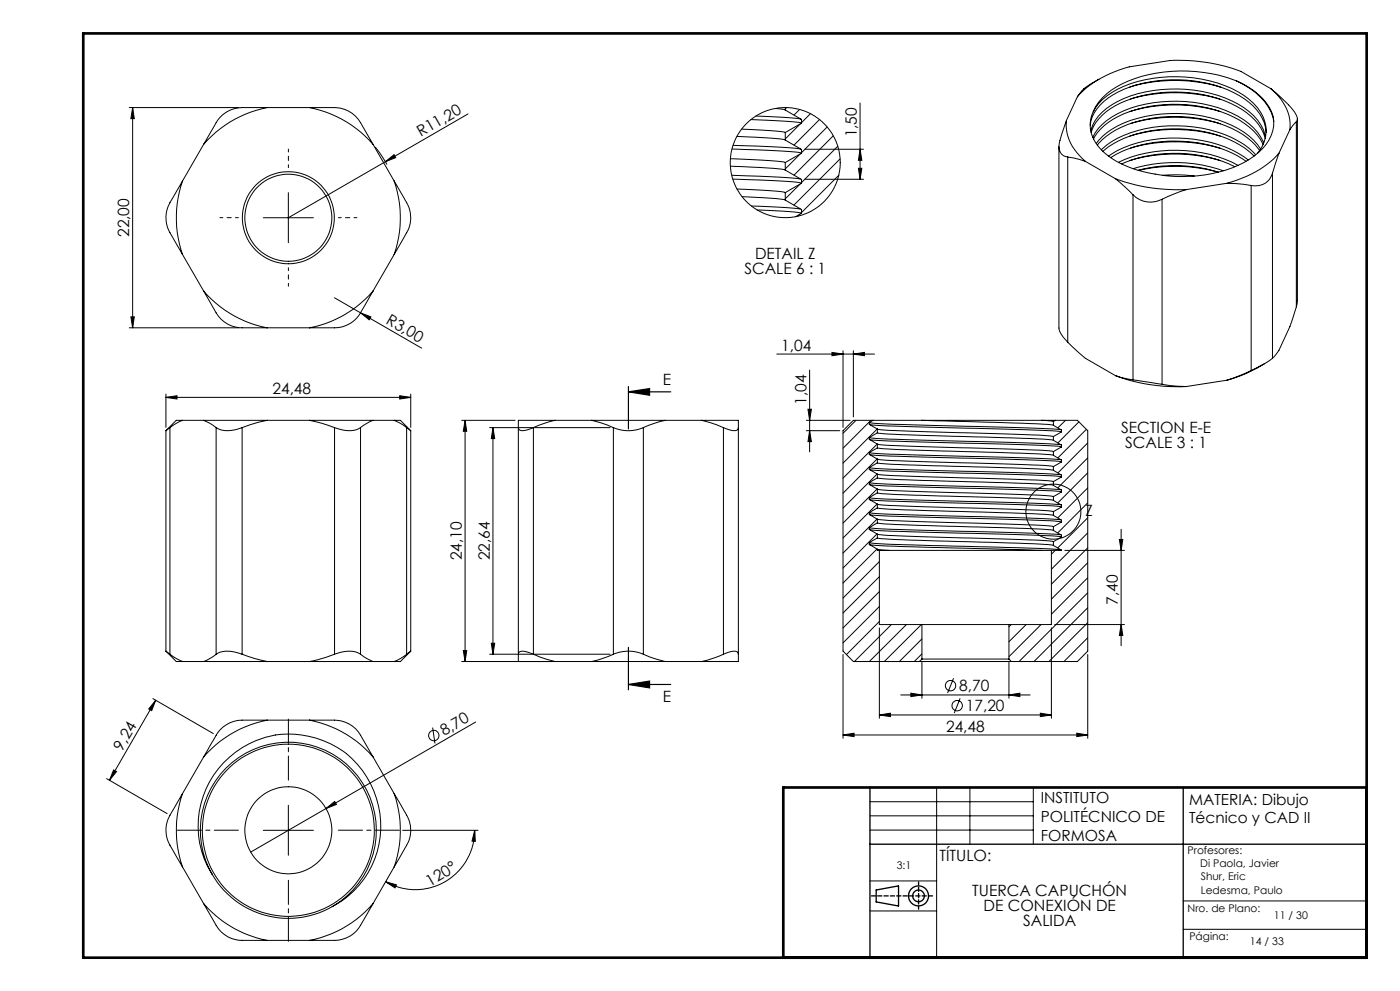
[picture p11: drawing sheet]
<svg xmlns="http://www.w3.org/2000/svg" width="420mm" height="297mm" viewBox="0 0 420 297" stroke-linecap="round" stroke-linejoin="round" font-family="sans-serif">
<g fill="none" stroke="#000" stroke-width=".3">
<path d="M38.8 32.2h32.8M39.8 32.2l.5 3.4h-1zM39.8 32.2v66M80.2 32.2a33.8 33.8 0 0 0-19.1 11M80.2 32.2h-5.7a9.8 9.8 0 0 0-10.6 6.2l-2.8 4.8M80.2 32.2h12.7M92.9 32.2a33.8 33.8 0 0 1 19 11M92.9 32.2h5a10.2 10.2 0 0 1 11.4 6.5l2.6 4.5M140.4 34.1l-24.8 14.4M222.5 38.7a69.9 69.9 0 0 1 13.1 1M225.2 35.8l11.9 .6 3.4 .5M226.8 34.8l10.3 .5 3.1 .4"/>
<path d="M232.6 32.5l3 .5M235.6 33l4.9 2.8v1.1M235.6 32.2v.8M235.6 39.7v2.3M236 32.2l-.4 .5M239.9 32.8l-1.7 1.7M240.1 37.1l-4.5 4.5M240.5 36.9l-4.9 2.8M243.1 34.1l-2.6 2.7M245.9 35.8l-7.7 7.7M248.1 38.1l-7.6 7.7M258 30.9v22.8"/>
<path d="M319.9 36.1a13.9 13.9 0 0 0 5.7 12.3M319.9 36.1l-1.3 4a7.2 7.2 0 0 0-.5 5.6 2.73 2.73 0 0 0 2.2 1.4M323.2 29l-3.3 7.1M327.1 37.5a11.4 11.4 0 0 1 5.3-8.1 37.9 37.9 0 0 1 25.7-5.2 31.5 31.5 0 0 1 17.9 7.6 12.2 12.2 0 0 1 3.8 7.9M327.3 39.2a13.7 13.7 0 0 1 8-8.8 41.6 41.6 0 0 1 36.1 .8 15 15 0 0 1 8.3 9.9M327.4 39.7a14.7 14.7 0 0 1 8.9-8.9 42.1 42.1 0 0 1 34.7 1.1 16 16 0 0 1 8.6 9.5M328 33.5a18.9 18.9 0 0 1 11.2-8.4 42.2 42.2 0 0 1 32.2 2.4 14.9 14.9 0 0 1 8.4 10.6 10.5 10.5 0 0 1-2.5 7.8M329.7 23.7l-3.2 1.9a9 9 0 0 0-3.3 3.4M338.9 26.1a47.4 47.4 0 0 1 27.3 0M338.9 33.4a47.3 47.3 0 0 1 27.2 0M339.2 37a47.4 47.4 0 0 1 26.9 .1M339.2 29.7a47.6 47.6 0 0 1 26.9 .1"/>
<path d="M370.9 24.2a18.6 18.6 0 0 1 10.9 10.4 10.8 10.8 0 0 1-4.1 10.9 33.1 33.1 0 0 1-20.8 7.3 41.3 41.3 0 0 1-23.2-5.2 12.5 12.5 0 0 1-6.6-10.6l.2-1.8 .7-1.7M370.9 24.2a44.2 44.2 0 0 0-35.9 1.8 15.8 15.8 0 0 0-7 7.5M370.9 24.2a18.8 18.8 0 0 1 11 11l.2 1.2M381.3 26.6l-9-5.2a53 53 0 0 0-21.3-3.3l-12.2 1.9a31.9 31.9 0 0 0-15.6 9M381.3 26.6a14.2 14.2 0 0 1 5.7 12.3M381.3 26.6l5.3 4.8 1.8 2.2a2.54 2.54 0 0 1 .5 2.9M387 38.9l-3.3 7M388.9 36.5l-1.9 2.4M388.9 36.5v55.4M389.2 35.7v54.3M54.8 54.3a33.7 33.7 0 0 0 0 22M54.8 54.3l-3.8 6.4a9 9 0 0 0 0 9.1l3.8 6.5"/>
<path d="M61.1 43.2l-6.3 11.1M86.5 57.7v15M111.9 43.2l6.4 11.1M112.5 44l3.6 5.3M115.6 48.5l2.6-2.1 .5 .8zM115.6 48.5l-29.1 16.8M118.3 54.3a33.7 33.7 0 0 1 0 22M118.3 54.3l2.8 4.8a9.5 9.5 0 0 1 .9 10.6l-3.7 6.6M219.1 49.8l3.7 .1a70.8 70.8 0 0 1 12.8 1.1M219.1 47.6l4.1 .1a63.1 63.1 0 0 1 12.4 1M219.5 52.5l.8 .1a201.1 201.1 0 0 1 19.7 1.1M219.6 44.7l3.7 .1a109.5 109.5 0 0 1 17.2 1.1"/>
<path d="M219.9 53.7h.4a157.2 157.2 0 0 1 20.2 1.2M219.9 43.6l3.4 .1a137.6 137.6 0 0 1 16.9 1M221.1 40.9l3.1 .1a57.8 57.8 0 0 1 11.4 1M221.1 56.7a83.1 83.1 0 0 1 14.5 1M222.6 58.9l1.8 .1a53.9 53.9 0 0 1 11.2 1M235.6 60l4.9 2.8v1.1M235.6 51l4.9 2.8v1.1M235.6 42l4.9 2.8v1.1M235.6 48.7v2.3M235.6 57.7v2.3M240 55.2l-4.4 4.4M240 46.2l-4.4 4.4"/>
<path d="M240.5 54.9l-4.9 2.8M240.5 45.9l-4.9 2.8M241.4 44.7h17.6M241.4 53.7h17.6M250 40.7l-11.8 11.8M251.3 43.8l-10.8 10.9M251.6 52.5l-11.1 11.2M252 47.6l-13.8 13.9M257.5 50.4h1.1l-.6 3.3zM258 44.7l.6 3.3h-1.1zM317.7 44v54.3a7.1 7.1 0 0 0 2.6 4.2M320.3 47.1l5.3 1.3"/>
<path d="M320.3 47.1v55.4M325.6 48.4l9 5.1M327.8 41.1a16.7 16.7 0 0 1 9.3-7.9 41.3 41.3 0 0 1 36 2.7 14.9 14.9 0 0 1 6 6.9M328 41.6a19.7 19.7 0 0 1 13-8.8 42.2 42.2 0 0 1 30.9 3.2 16.9 16.9 0 0 1 7 7.3M328.9 43a21.8 21.8 0 0 1 12.4-7.5 41 41 0 0 1 31.8 4.1 16.7 16.7 0 0 1 5.1 5.1M329.2 43.5a24.1 24.1 0 0 1 14.8-7.8 41.1 41.1 0 0 1 28.7 4.5 18.2 18.2 0 0 1 5.2 4.9M330.4 44.9a29.4 29.4 0 0 1 18-7.1 38.1 38.1 0 0 1 26.3 6.6l2 2M330.9 45.4a31.9 31.9 0 0 1 20.8-6.8 36 36 0 0 1 23.2 6.9l1.3 1.3M332.6 46.8a36.1 36.1 0 0 1 23.2-5.3 35.1 35.1 0 0 1 18.7 6.4M333.2 47.2a39 39 0 0 1 28.5-4 31.8 31.8 0 0 1 12.1 5.1M334.6 53.5a53 53 0 0 0 21.2 3.3M334.6 53.5l5.3 4.9"/>
<path d="M335.6 48.6a41.8 41.8 0 0 1 35.8 1M336.5 49.1a41.9 41.9 0 0 1 34 .8M339 40.8a46.9 46.9 0 0 1 27 0M339 48.1a47.6 47.6 0 0 1 27 0M339.2 44.4a47.7 47.7 0 0 1 26.9 .1M339.9 58.4a7.4 7.4 0 0 0 8.7 1.3M339.9 58.4v55.4M340 50.5a43.5 43.5 0 0 1 27 .7M341.5 51a43.5 43.5 0 0 1 23.9 .6 47.9 47.9 0 0 0-23.8-.5M348.6 59.7v55.5M348.8 52.5a43.2 43.2 0 0 1 9.5 .3M355.8 56.8l-7.2 2.9"/>
<path d="M368.1 54.9l2.8 .1 4.5 .6M368.1 54.9l-12.3 1.9M375.4 55.6v55.5M381.7 51.9a5.3 5.3 0 0 1-6.3 3.7M381.7 51.9v55.5M383.7 45.9a30.6 30.6 0 0 1-15.6 9M383.7 45.9l-2 6M54.8 76.3l6.3 10.9M79 65.3h15M118.3 76.3l-6.4 10.9M225.4 61.7l8.8 .4 5.8 .5M227.2 62.9a80.7 80.7 0 0 1 13.3 1"/>
<path d="M239.9 64.2l-.5 .6M240.5 63.9l-1.8 1M38.8 98.2h32.8M39.3 95h1l-.5 3.2zM61.1 87.2a33.7 33.7 0 0 0 19.1 11M61.1 87.2l1.4 2.5a19 19 0 0 0 4.8 6.8 10.9 10.9 0 0 0 7.8 1.7h5.1M80.2 98.2h12.7M100.4 89.2l26.1 15.1M108.2 93.8a9.4 9.4 0 0 1-9.7 4.4h-5.6M108.2 93.8l3.1 1.2-.5 .8zM111.9 87.2a33.7 33.7 0 0 1-19 11M111.9 87.2l-3.7 6.6"/>
<path d="M388.9 91.9l-1.9 6-3.3 7.1-2 2.4M389.2 90l-.3 1.9M49.8 119.1l3.3-.5v1zM49.8 118.1v10M49.8 119.1h73.4M119.9 118.6l3.3 .5-3.3 .5zM123.2 118.1v10M233 106.1h29.4M242.9 110.9v24.5M249.6 105.6l3.3 .5-3.3 .5zM252.9 105.1v23M256 106.1l3.3-.5v1z"/>
<path d="M256 105.1v19.9M320.3 102.5l5.3 4.9 9 5.2M334.6 112.6l1.8 .6 3.5 .6M334.6 112.6a53 53 0 0 0 21.2 3.2M339.9 113.8l8.7 1.4M348.6 115.2l4.5 .5 2.7 .1M368.1 113.9l-12.3 1.9M375.4 111.1l-7.3 2.8M379.4 109a41.9 41.9 0 0 1-11.3 4.9M381.7 107.4l-2.5 1.7-3.8 2M49.8 129.1v66.1M51 128.2l-1.2 .9"/>
<path d="M51 128.2v67.9M54.8 126l-2 .9-1.8 1.3M54.8 126h-1.9l-3.1 3.1M54.8 126h6.3M61.1 126h19.1M61.1 126l2.6 1.3 1.1 .9M64.8 128.2a8.7 8.7 0 0 0 7.8 0M64.8 128.2v67.9M72.6 128.2v67.9M80.2 126l-2.7 .5-4.9 1.7M80.2 126h12.7M92.9 126l3.8 .9 3.7 1.3"/>
<path d="M92.9 126h19M100.4 128.2a8.3 8.3 0 0 0 7.8 0M100.4 128.2v67.9M108.2 128.2v67.9M111.9 126l-1.9 .9-1.8 1.3M111.9 126h6.4M118.3 126l2.6 1.3 1.1 .9M118.3 126h1.8l3.1 3.1M122 128.2l1.2 .9M122 128.2v67.9M123.2 129.1v66.1M138.5 126h16"/>
<path d="M139.5 126l.5 3.3h-1zM139.5 126v72.3M146.9 128.2h36.1M147.9 128.2v67.9M147.9 128.2l.5 3.2h-1zM155.5 128.2l.1 .3a3 3 0 0 0 3.6 0l.8-.3M155.5 128.2v67.9M160 128.2v67.9M166.5 126l-3.2 .9-3.3 1.3M166.5 126h-11v2.2M166.5 126h11M177.5 126h22"/>
<path d="M177.5 126l4.5 1.3 2 .9M184 128.2a11.4 11.4 0 0 0 9 0M184 128.2v67.9M193 128.2v67.9M199.5 126l-3.2 .9-3.3 1.3M199.5 126h11M210.5 126l4.5 1.3 2 .9M210.5 126h11v2.2M217 128.2l1 .3a3.7 3.7 0 0 0 3.3 .3l.2-.6M217 128.2v67.9M221.5 128.2v67.9M241.9 126h13.1"/>
<path d="M241.9 129.1h10M242.4 122.7h1l-.5 3.3zM242.9 129.1l.5 3.3h-1zM256.8 126l-3.9 3.9M260.8 131.1a688 688 0 0 0 40.5 1.4l17 .8M260.8 135.6l6.6 .5 39.1 1.1 11.7 .6M260.8 126.6a478.9 478.9 0 0 0 34.7 1.3l16.1 .5 6.6 .4M260.8 126.6v.6l2.4 1.4M260.8 131.1v.6l2.4 1.4M260.8 135.6v.6l2.4 1.4M261 131.8l6.1 .4 23.7 .7a340.5 340.5 0 0 1 27.7 1M261 127.3l5.7 .4 26.1 .7a308.6 308.6 0 0 1 25.7 1"/>
<path d="M261 136.3l6.4 .4 23.9 .6a361.9 361.9 0 0 1 27.2 1.1M261.3 126l-8.4 8.3M261.9 126l-1.1 .6M261.9 126h14.6M261.9 126h-5.9l-3.1 3.1v66.1l3.1 3.1h19.8M263.1 137.5l-10.2 10.3M263.2 128.5l-10.3 10.3M263.2 133.1l-10.3 10.2M263.2 129.7l-2.4 1.4M263.2 129.7a563.3 563.3 0 0 0 36.3 1.4l13.1 .5 3.4 .4M263.2 128.6a401 401 0 0 0 31.8 1.3l16.2 .5 4.8 .4M263.2 134.2l-2.4 1.4"/>
<path d="M263.2 134.2a588 588 0 0 0 37.4 1.4l10.3 .4 5.1 .5M263.2 133.1a580.6 580.6 0 0 0 37.1 1.4l11.2 .4 4.5 .5M263.2 138.7l-2.4 1.4M263.2 138.7l9.3 .6 22.9 .7a201.4 201.4 0 0 1 20.6 1M263.2 137.6a350.8 350.8 0 0 0 30.4 1.2l18.2 .6 4.2 .4M263.2 128.6v1.1M263.2 133.1v1.1M263.2 137.6v1.1M276.5 126l19.8 .5a176.5 176.5 0 0 1 19.7 1M276.5 126h36M312.5 126l3.5 .3M312.5 126h4.2"/>
<path d="M316 132l2.5 1.4v.5M316 136.5l2.5 1.4v.5M316 127.5l2.5 1.4v.5M316 126.3v1.2M316 130.8v1.2M316 135.4v1.1M316 139.8v1.2M316.7 126h6.5l3.1 3.1v66.1l-3.1 3.1h-19.8M316.7 126l-.7 .3M318.5 138.4l-2.5 1.4M318.5 133.9l-2.5 1.5M318.5 129.4l-2.5 1.4"/>
<path d="M319.7 126l-2.3 2.2M323.7 126.4l-6.3 6.3M325.9 128.7l-8.5 8.5M326.3 137.2l-9 9M326.3 132.7l-8.9 9M260.8 158.1l6.7 .5 39.2 1.1 11.5 .6M260.8 153.6a714.9 714.9 0 0 0 40.7 1.4l16.7 .8M260.8 149.1a496.9 496.9 0 0 0 34.9 1.3l16 .5 6.6 .4M260.8 144.6a807 807 0 0 0 42.1 1.5l15.4 .7M260.8 140.1a608.7 608.7 0 0 0 39.1 1.4l18.3 .8M260.8 149.1v.6l2.4 1.4M260.8 153.6v.6l2.4 1.4"/>
<path d="M260.8 158.1v.6l2.4 1.4M260.8 140.1v.6l2.4 1.4M260.8 144.6v.6l2.4 1.4M261 149.8l5.8 .4 26.3 .7a296.2 296.2 0 0 1 25.4 1M261 140.8l6.8 .4 24.1 .6a326.8 326.8 0 0 1 26.6 1.1M261 154.3l6.2 .4 21.1 .6a457.3 457.3 0 0 1 30.2 1.1M261 158.7l6.5 .5 24 .6a348.9 348.9 0 0 1 27 1.1M261 145.3l5.5 .4 23.3 .6a397.9 397.9 0 0 1 28.7 1.1M263.1 142.1l-10.2 10.2M263.1 146.5l-10.2 10.3M263.1 151.1l-10.2 10.2M263.1 155.5l-10.2 10.3"/>
<path d="M263.2 156.7l-2.4 1.4M263.2 156.7a360 360 0 0 0 30.3 1.2l2.2 .1a211.9 211.9 0 0 1 20.3 1M263.2 155.6a596.8 596.8 0 0 0 37.3 1.4l11.1 .4 4.4 .4M263.2 152.2l-2.4 1.4M263.2 152.2a547.5 547.5 0 0 0 35.6 1.4l14.5 .5 2.7 .4M263.2 151.1a417.5 417.5 0 0 0 32 1.3l16.1 .5 4.7 .4M263.2 147.7l-2.4 1.4M263.2 147.7a421.8 421.8 0 0 0 32.3 1.3 186 186 0 0 1 20.5 1M263.2 146.6a378.8 378.8 0 0 0 31.5 1.2l16.3 .6 5 .4M263.2 143.2l-2.4 1.4M263.2 143.2a603.4 603.4 0 0 0 37.5 1.4l11.5 .5 3.8 .4M263.2 142.1a510.6 510.6 0 0 0 35.8 1.4l13.1 .4 3.9 .5"/>
<path d="M263.2 142.1v1.1M263.2 146.6v1.1M263.2 151.1v1.1M263.2 155.6v1.1M316 159l2.5 1.4v.5M316 154.5l2.5 1.4v.5M316 150l2.5 1.4v.5M316 145.5l2.5 1.4v.5M316 141l2.5 1.4v.5M316 144.4v1.1M316 148.8v1.2M316 153.3v1.2"/>
<path d="M316 157.8v1.2M318.5 142.9l-2.5 1.5M318.5 156.4l-2.5 1.4M318.5 151.9l-2.5 1.4M318.5 147.4l-2.5 1.4M326.3 141.7l-9 9M326.3 146.2l-9 9M326.3 150.7l-9 9M326.3 155.2l-9 9M326.3 159.7l-10.9 10.9M336.3 158.6v34.9M260.8 162.6a753 753 0 0 0 40.2 1.4l14 .5 3.3 .3"/>
<path d="M260.8 162.6v.6l2.4 1.4M260.8 163.2l10.6 .6 41.2 1.2M263.1 160l-10.2 10.2M263.1 164.5l-10.2 10.2M263.2 161.2l-2.4 1.4M263.2 161.2l.1 .1a1067.6 1067.6 0 0 0 44.9 1.6l6.1 .3 1.7 .3M263.2 160.1a417.6 417.6 0 0 0 30.6 1.2l16.7 .6 5.5 .4M263.2 164.6v.4h.6M263.2 160.1v1.1M263.2 164.6h.1M263.3 164.7l3.4 .3M263.8 165h51.6"/>
<path d="M263.8 165v22.2h12.8M263.8 168.3l-10.9 10.9M263.8 172.8l-10.9 10.9M263.8 177.3l-10.9 10.9M315.4 165v22.2h-12.7M316 163.5l2.5 1.5h-3.1M316 162.3v1.2M316.5 165l-1.1 1.1M318.5 160.9l-2.5 1.4M319.4 165h17.9M326.3 164.2l-10.9 10.9M326.3 168.7l-10.9 10.9"/>
<path d="M326.3 173.1l-10.9 11M326.3 177.7l-20.6 20.6M335.8 161.7h1l-.5 3.3zM49.8 195.2l1.2 .9M49.8 195.2l3.1 3.1h1.9M51 196.1l3.8 2.2M54.8 198.3h6.3M61.1 198.3h19.1M64.8 196.1a8.3 8.3 0 0 1 7.8 0M64.8 196.1l-1.8 1.2-1.9 1M72.6 196.1l3.7 1.2 3.9 1M80.2 198.3h12.7"/>
<path d="M92.9 198.3h19M100.4 196.1l-4.9 1.6-2.6 .6M100.4 196.1a8.7 8.7 0 0 1 7.8 0M108.2 196.1l1.1 .8 2.6 1.4M111.9 198.3h6.4M122 196.1l-1.8 1.2-1.9 1M123.2 195.2l-1.2 .9M123.2 195.2l-3.1 3.1h-1.8M138.5 198.3h27M139 195h1l-.5 3.3zM146.9 196.1h36.1M147.4 192.8h1l-.5 3.3z"/>
<path d="M155.5 196.1v2.2h11M155.5 196.1a.91 .91 0 0 1 1.1-.9l1.4 .2 2 .7M160 196.1l2 .8 4.5 1.4M166.5 198.3h11M177.5 198.3h22M184 196.1l-3.2 1.2-3.3 1M184 196.1a11.4 11.4 0 0 1 9 0M193 196.1l2 .8 4.5 1.4M199.5 198.3h11M217 196.1l-3.2 1.2-3.3 1M217 196.1l1.6-.6a2.59 2.59 0 0 1 2.8 .2l.1 .4M221.5 196.1v2.2h-11"/>
<path d="M252.9 196.1v25.2M263.8 188.2v27.1M263.8 181.8l-10.9 10.9M263.8 186.3l-9.9 9.9M267.4 187.2l-11.1 11.1M271.9 187.2l-11.1 11.1M275.8 198.3h27.6M276.4 187.2l-11.1 11.1M276.6 197.5h26.1M276.6 187.2h26.1M276.6 187.2v10.3M276.6 197.5l-.8 .8"/>
<path d="M276.6 198.5v10.8M276.6 191.5l-6.8 6.8M276.6 196l-2.3 2.3M302.7 187.2v10.3M302.7 197.5l.7 .8M302.7 198.5v10.8M303.4 187.2l-.7 .7M307.8 187.2l-5.1 5.1M312.3 187.2l-9.6 9.6M315.4 188.2v27.1M316.4 187.2h20.9M326.3 196.1v25.2"/>
<path d="M326.3 182.1l-16.1 16.2M326.3 186.6l-11.6 11.7M326.3 191.1l-7.1 7.2M336.3 187.2l.5 3.3h-1zM45.9 209.4l18.1 10.4M46.7 209.9l-1.2 3.1-.9-.5zM46.7 209.9l-13.9 24M80.2 215.8a33.8 33.8 0 0 0-19.1 11M80.2 215.8h-5.7a9.8 9.8 0 0 0-10.6 6.2l-2.8 4.8M80.2 215.8h12.7M92.9 215.8a33.8 33.8 0 0 1 19 11M92.9 215.8h5a10.2 10.2 0 0 1 11.4 6.5l2.6 4.5"/>
<path d="M129.8 218l.7 4.8M142.7 216.4l-44.9 25.9M263.8 214.3l3.3-.6v1.1zM263.8 214.3h51.6M270.2 208.3h38.8M273.3 207.7l3.3 .6-3.3 .5zM286.1 203.3l-1.8 4.4M288 209.3l-1.7 4.4M302.7 208.3l3.3-.6v1.1zM312.1 213.7l3.3 .6-3.3 .5zM323 219.7l3.3 .6-3.3 .5zM32 233.4l18.1 10.4"/>
<path d="M34.1 230.7l.9 .5-2.2 2.7zM54.8 237.8a33.6 33.6 0 0 0 0 22M54.8 237.8l-3.8 6.5a9 9 0 0 0 0 9.1l3.8 6.4M61.1 226.8l-6.3 11M67 228.6a27.4 27.4 0 0 1 41.8 2.4 27.4 27.4 0 0 1-9.2 40.7 26.6 26.6 0 0 1-37.3-12 27.3 27.3 0 0 1 4.7-31.1zM111.9 226.8l6.4 11M118.3 237.8a33.6 33.6 0 0 1 0 22M118.3 237.8l.9 1.7a23.2 23.2 0 0 1 4 8.4 8.5 8.5 0 0 1-1.2 5.4l-3.7 6.5M252.9 220.3l3.3-.6v1.1zM252.9 220.3h73.4M281 236v51M291 236v17"/>
<path d="M310 236v17M54.8 259.8l6.3 11M79 248.8h15M86.5 241.3v15M97.8 242.3l2.6-2.1 .5 .9zM97.8 242.3l-22.6 13.1M118.3 259.8l-6.4 11M120.8 248.8h22.6M142.4 248.8l.2 3.4-1-.1zM142.4 248.8a17.8 17.8 0 0 1-26.7 15.5M261 240.3h49M261 244.5h49"/>
<path d="M261 248.8h49M61.1 270.8a33.7 33.7 0 0 0 19.1 11M61.1 270.8l1.4 2.5a19.9 19.9 0 0 0 4.8 6.8 10.9 10.9 0 0 0 7.8 1.7h5.1M63.6 262a26.4 26.4 0 0 1 9.7-36 26.4 26.4 0 0 1 36 9.5 26.4 26.4 0 0 1-9.4 36.1M111.9 270.8a33.7 33.7 0 0 1-19 11M111.9 270.8l-2.8 4.9a9.8 9.8 0 0 1-10.6 6.1h-5.6M115.7 264.3l3.2 .9-.4 .9zM261 264h20M261 273h20M355 270h55M355 278.5h55M80.2 281.8h12.7"/>
<circle cx="235.6" cy="48.7" r="16.5"/>
<circle cx="86.5" cy="65.3" r="13"/>
<circle cx="86.5" cy="65.2" r="13.8"/>
<circle cx="316" cy="153.3" r="8.3"/>
<circle cx="285.2" cy="205.5" r="1.55"/>
<circle cx="287.2" cy="211.5" r="1.55"/>
<circle cx="130.1" cy="220.4" r="1.55"/>
<circle cx="86.5" cy="248.8" r="25.8"/>
<circle cx="86.5" cy="248.8" r="13"/>
</g>
<path d="M188.5 117.4l6.4-1v2.1zM188.5 117.4h12.7M188.5 115.8v12.7M188.5 194v12.7M188.5 205.1l6.4-1v2.1zM188.5 205.1h12.7" fill="none" stroke="#000" stroke-width=".35"/>
<g fill="none" stroke="#000" stroke-width=".4">
<path d="M261 236v51M355 236v51M261 253h149M262.9 266.7l6.7-1.2v6l-6.7-1.2z"/>
<circle cx="275.5" cy="268.5" r="3"/>
<circle cx="275.5" cy="268.5" r="1.74"/>
</g>
<path d="M86.5 233.8v-18.3M71.5 248.8h-18.3M101.5 248.8h18.3M86.5 263.8v18.3" fill="none" stroke="#000" stroke-width=".3" stroke-dasharray="15.2 1.3 1.3 1.3" stroke-dashoffset="8"/>
<path d="M86.5 50.2v-5.5M71.5 65.2h-5.5M101.5 65.2h5.6M86.5 80.2v5.6" fill="none" stroke="#000" stroke-width=".3" stroke-dasharray="15.2 1.3 1.3 1.3" stroke-dashoffset="14.4"/>
<path d="M275.6 264.3v8.2" fill="none" stroke="#000" stroke-width=".4" stroke-dasharray="1.3 .6" stroke-dashoffset=".4"/>
<path d="M279.8 268.5h-18.4" fill="none" stroke="#000" stroke-width=".4" stroke-dasharray="1.3 .6"/>
<path d="M25 10h385v277h-385zM410 236h-175v51" fill="none" stroke="#000" stroke-width=".8"/>
<g fill="#000">
<path d="M115.6 48.5l2.6-2.1 .5 .8zM108.2 93.8l3.1 1.2-.5 .8zM97.8 242.3l2.6-2.1 .5 .9z"/>
<path d="M39.8 32.2l.5 3.4h-1zM39.3 95h1l-.5 3.2z"/>
<path d="M258 44.7l.6 3.3h-1.1zM257.5 50.4h1.1l-.6 3.3z"/>
<path d="M49.8 119.1l3.3-.5v1zM119.9 118.6l3.3 .5-3.3 .5zM263.8 214.3l3.3-.6v1.1zM312.1 213.7l3.3 .6-3.3 .5zM249.6 105.6l3.3 .5-3.3 .5zM256 106.1l3.3-.5v1z"/>
<path d="M188.5 117.4l6.4-1v2.1zM188.5 205.1l6.4-1v2.1z"/>
<path d="M139.5 126l.5 3.3h-1zM139 195h1l-.5 3.3z"/>
<path d="M335.8 161.7h1l-.5 3.3zM336.3 187.2l.5 3.3h-1zM242.4 122.7h1l-.5 3.3zM242.9 129.1l.5 3.3h-1z"/>
<path d="M147.4 192.8h1l-.5 3.3zM147.9 128.2l.5 3.2h-1z"/>
<path d="M46.7 209.9l-1.2 3.1-.9-.5zM34.1 230.7l.9 .5-2.2 2.7z"/>
<path d="M273.3 207.7l3.3 .6-3.3 .5zM302.7 208.3l3.3-.6v1.1z"/>
<path d="M252.9 220.3l3.3-.6v1.1zM323 219.7l3.3 .6-3.3 .5z"/>
<path d="M115.7 264.3l3.2 .9-.4 .9zM142.4 248.8l.2 3.4-1-.1z"/>
</g>
<g font-size="4.7">
<text x="126.3" y="41.1" transform="rotate(-30 126.3 41.1)">R11,20</text>
<text x="257" y="41.2" transform="rotate(-90 257 41.2)">1,50</text>
<text x="38.8" y="71.1" transform="rotate(-90 38.8 71.1)">22,00</text>
<text x="226.5" y="77.7">DETAIL Z</text>
<text x="223.3" y="82.3">SCALE 6 : 1</text>
<text x="115.6" y="96.9" transform="rotate(30 115.6 96.9)">R3,00</text>
<text x="234.4" y="105.1">1,04</text>
<text x="81.7" y="118.1">24,48</text>
<text x="198.8" y="115.3">E</text>
<text x="241.9" y="121.2" transform="rotate(-90 241.9 121.2)">1,04</text>
<text x="336.3" y="129.8">SECTION E-E</text>
<text x="337.6" y="134.3">SCALE 3 : 1</text>
<text x="325.7" y="154.7">Z</text>
<text x="138.5" y="167.9" transform="rotate(-90 138.5 167.9)">24,10</text>
<text x="146.9" y="167.9" transform="rotate(-90 146.9 167.9)">22,64</text>
<text x="335.3" y="181.2" transform="rotate(-90 335.3 181.2)">7,40</text>
<text x="287.7" y="207.2">8,70</text>
<text x="198.8" y="210.5">E</text>
<text x="289.7" y="213.2">17,20</text>
<text x="133.2" y="220.6" transform="rotate(-30 133.2 220.6)">8,70</text>
<text x="283.8" y="219.2">24,48</text>
<text x="36.7" y="225.3" transform="rotate(-60 36.7 225.3)">9,24</text>
<text x="281.8" y="257.9">TÍTULO:</text>
<text x="129" y="265.7" transform="rotate(-31 129 265.7)">120°</text>
<text x="291.7" y="268.5">TUERCA CAPUCHÓN</text>
<text x="295" y="273">DE CONEXIÓN DE</text>
<text x="307" y="277.5">SALIDA</text>
</g>
<g font-size="4.6">
<text x="312.2" y="240.8">INSTITUTO</text>
<text x="356.7" y="241.1">MATERIA: Dibujo</text>
<text x="312.2" y="246.4">POLITÉCNICO DE</text>
<text x="312.2" y="252">FORMOSA</text>
<text x="356.7" y="246.7">Técnico y CAD II</text>
</g>
<g font-size="3.2">
<text x="356.3" y="255.9">Profesores:</text>
<text x="269" y="260.5">3:1</text>
<text x="360.1" y="260">Di Paola, Javier</text>
<text x="360.3" y="263.9">Shur, Eric</text>
<text x="360.3" y="268">Ledesma, Paulo</text>
<text x="356.3" y="273.3">Nro. de Plano:</text>
<text x="382.2" y="275.3">11 / 30</text>
<text x="356.8" y="281.9">Página:</text>
<text x="375" y="283.2">14 / 33</text>
</g>
</svg>
